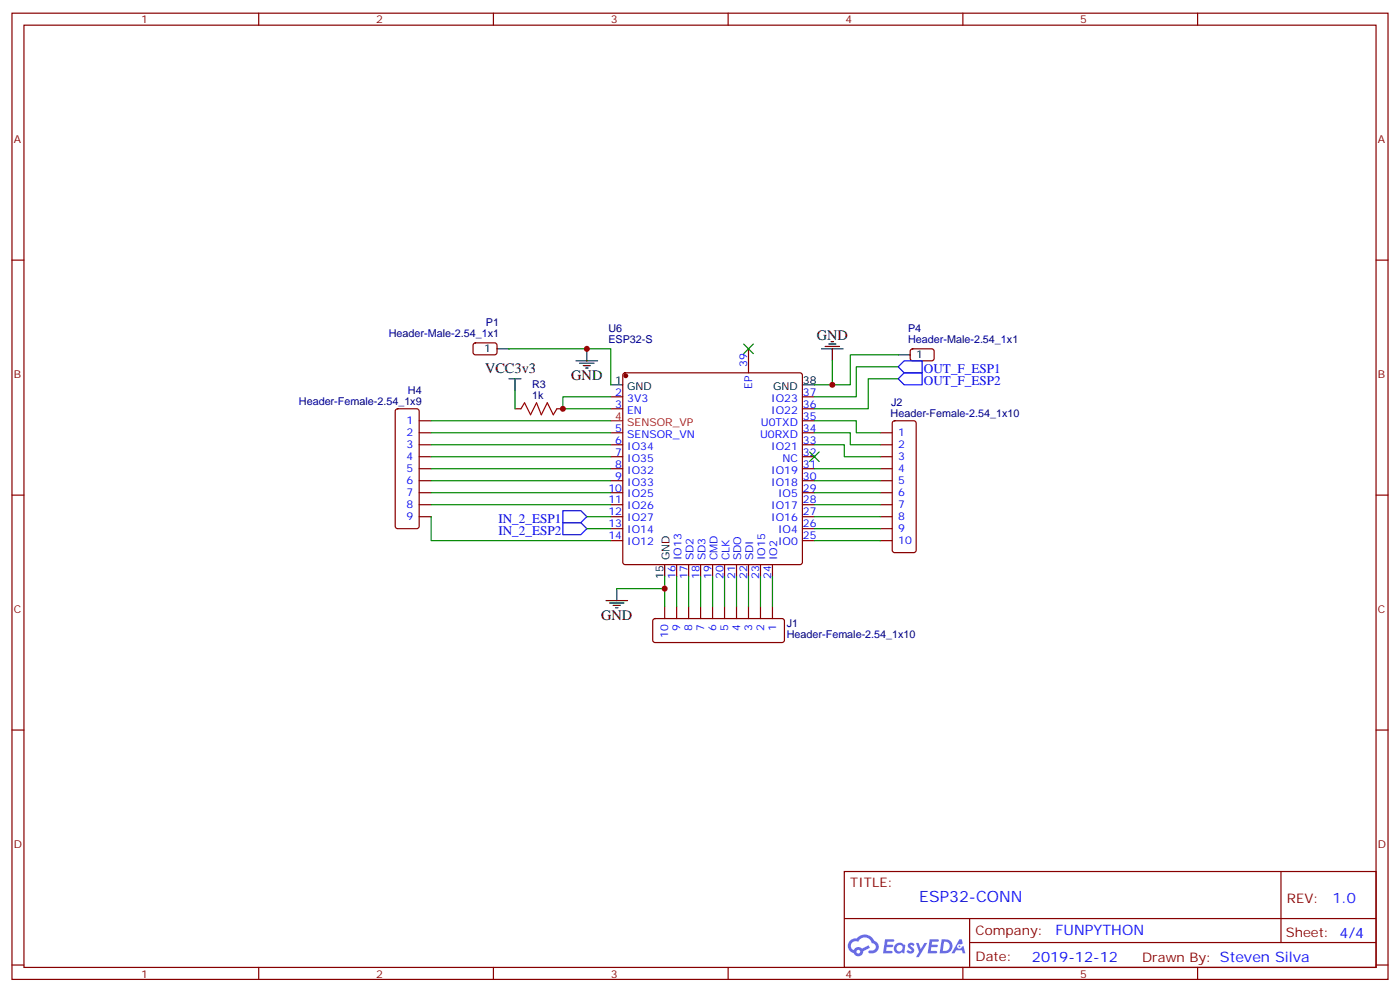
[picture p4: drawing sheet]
<svg xmlns="http://www.w3.org/2000/svg" width="412mm" height="292mm" viewBox="0 0 412 292" stroke-linecap="round" stroke-linejoin="round" font-family="sans-serif">
<g fill="none" stroke="#870000" stroke-width=".35">
<path d="M3.5 3.9h405.4v284.3h-405.4zM7.1 7.4h398.2v277.3h-398.2zM76.2 3.9v3.5M145.3 3.9v3.5M214.5 3.9v3.5M283.6 3.9v3.5M352.8 3.9v3.5M3.5 76.6h3.6M405.3 76.6h3.6M3.5 145.7h3.6M405.3 145.7h3.6M3.5 214.8h3.6"/>
<path d="M405.3 214.8h3.6M248.7 256.5h156.6v28.2h-156.6zM377.3 256.5v20.9M248.7 270.3h156.5M285.6 277.4h119.6M285.6 270.3v14.1M3.5 284h3.6M76.2 284.7v3.5M145.3 284.7v3.5M214.5 284.7v3.5M283.6 284.7v3.5M352.8 284.7v3.5"/>
<path d="M405.3 284h3.6"/>
</g>
<g fill="#5487ff">
<path d="M267.7 277.6a1.22 1.22 0 0 1 1.7 .3l-.4 .6a.47 .47 0 0 0-.3-.4 .47 .47 0 0 0-.5 .2l.1 .2a1.14 1.14 0 0 1 .8 1.8 1.14 1.14 0 0 1-1.9-.1l-.2-.1 .5-.6 .7 .4a.29 .29 0 0 0 .3-.2 .29 .29 0 0 0-.2-.3 1.04 1.04 0 0 1-.6-1.8z"/>
<path d="M260.7 276.4h2.4l.3 .2-.2 .5h-1.8l-.1 .9h1.5l.3 .4-.3 .3h-1.6l-.2 1.1 1.7 .1 .2 .3-.2 .3-2.6 .1z"/>
<path d="M273.8 276.4h2.4l.3 .2-.1 .5h-1.8l-.2 .9h1.6l.3 .4-.4 .3h-1.6l-.1 1.1 1.7 .1 .2 .3-.2 .3h-2.6z"/>
<path d="M282.6 276.4h.7l.3 1.3-.6 .3a.69 .69 0 0 0-1 .2 .69 .69 0 0 0 .4 1 .69 .69 0 0 0 .9-.6l.5-.3 .6 2.2h-.8l-.2-.8h-1.8l-.5 .8h-.8z"/>
<path d="M269.8 277.5h.8l.6 1.8 1.1-1.8h.9l-2.6 4.2h-.8l.9-1.6z"/>
<path d="M277.4 276.4l-.6 4.2h1.3a2.11 2.11 0 0 0 2.5-2.2 2.11 2.11 0 0 0-2.5-2zM278.1 277.1a1.39 1.39 0 0 1 1.7 1.5 1.39 1.39 0 0 1-1.8 1.2h-.3z"/>
<path d="M263.7 278a1.54 1.54 0 0 0-.1 2.2 1.54 1.54 0 0 0 2.2 .1l.6 .3 .3-2.3-.2-.3h-.4a1.49 1.49 0 0 0-2.4 0zM264 279a.94 .94 0 0 1 1.8 0 .94 .94 0 0 1-1.8 0z"/>
<path d="M250.4 276.8a2.18 2.18 0 0 0 1.1 3.7 1.44 1.44 0 0 0 1.6 .9 1.44 1.44 0 0 0 1.2-1.5l2-1-.5-.7-1.9 1a1.47 1.47 0 0 0-2.4 .4 1.39 1.39 0 0 1-.7-1.9 1.39 1.39 0 0 1 2-.5 2.12 2.12 0 0 1 2.2-1.3 2.12 2.12 0 0 1 1.9 1.7 1.14 1.14 0 0 1 1.1 1.4 1.14 1.14 0 0 1-1.7 .7 .43 .43 0 0 0-.5 .4 .43 .43 0 0 0 .4 .5 1.98 1.98 0 0 0 2.5-1.3 1.98 1.98 0 0 0-1.2-2.5 3.1 3.1 0 0 0-5.3-.7l-.9 .1zM252.3 280.1a.55 .55 0 0 1 1.1 0 .55 .55 0 0 1-1.1 0z"/>
<circle cx="282.6" cy="278.5" r=".26"/>
</g>
<g fill="none" stroke="#870000" stroke-width=".35">
<path d="M139.6 101.1l.5-.2h5.9l.4 .7-.1 2.4-.6 .4h-5.9l-.5-.7v-2.1zM179.9 116.8h3.5M183.7 109.9l.4-.2h51.6l.5 .2 .2 .5v55.1l-.3 .5-.4 .2h-51.6l-.4-.3-.3-.4v-55.1zM220.5 102.7v7M236.4 116.8h3.5M268.3 102.9l.5-.2h5.9l.5 .7-.1 2.4-.6 .4-6-.1-.4-.6v-2.1zM116.7 120.5l.4-.2h5.7l.5 .2 .2 .5v33.9l-.3 .5-.4 .2h-5.7l-.5-.3-.2-.4v-33.9zM123.5 127.4h3.5M123.5 130.9h3.5M123.5 134.4h3.5M123.5 137.9h3.5M123.5 123.8h3.5"/>
<path d="M151.7 120.3h1.8M164 120.3h1.8M179.9 120.3h3.5M179.9 127.4h3.5M179.9 130.9h3.5M179.9 134.4h3.5M179.9 137.9h3.5M236.4 120.3h3.5M236.4 127.4h3.5M236.4 130.9h3.5M236.4 134.4h3.5M236.4 137.9h3.5"/>
<path d="M236.4 123.8h3.5M259.3 127.4h3.5M259.3 130.9h3.5M259.3 134.4h3.5M259.3 137.9h3.5M263.1 124l.4-.2h5.7l.5 .2 .2 .5v37.4l-.3 .5-.4 .2h-5.7l-.5-.2-.2-.5v-37.4zM123.5 141.5h3.5M123.5 145h3.5M123.5 148.5h3.5M123.5 152h3.5M179.9 141.5h3.5M179.9 145h3.5"/>
<path d="M179.9 148.5h3.5M179.9 152h3.5M179.9 155.6h3.5M179.9 159.1h3.5M236.4 141.5h3.5M236.4 145h3.5M236.4 148.5h3.5M236.4 152h3.5M236.4 155.6h3.5M236.4 159.1h3.5M259.3 141.5h3.5M259.3 145h3.5"/>
<path d="M259.3 148.5h3.5M259.3 152h3.5M259.3 155.6h3.5M259.3 159.1h3.5M195.8 178.5v3.5M199.3 166.2v3.5M199.3 178.5v3.5M202.8 166.2v3.5M202.8 178.5v3.5M206.4 166.2v3.5M206.4 178.5v3.5M209.9 166.2v3.5"/>
<path d="M209.9 178.5v3.5M213.4 166.2v3.5M213.4 178.5v3.5M217 166.2v3.5M217 178.5v3.5M220.5 166.2v3.5M220.5 178.5v3.5M224 166.2v3.5M224 178.5v3.5M227.5 166.2v3.5M227.5 178.5v3.5M192.5 182.2l.5-.2h37.4l.5 .2 .2 .5v5.7l-.3 .5-.4 .2h-37.4l-.5-.2-.2-.5v-5.7z"/>
</g>
<circle cx="184.3" cy="110.6" r=".53" fill="#870000" stroke="#870000" stroke-width=".35"/>
<g fill="none" stroke="#000" stroke-width=".35">
<path d="M146.4 102.7h3.5M149.9 111.5h3.6M151.7 111.5v3.5M169.7 106.2h6.3M170.7 106.9h4.3M171.8 107.6h2.1M172.5 108.3h.7M172.9 102.7v3.5M179.9 113.2h3.5M236.4 113.2h3.5M242 102.7h6.4M243.1 102h4.2"/>
<path d="M244.1 101.2h2.1M244.8 100.5h.7M245.2 102.7v3.5M264.6 104.4h3.5M178.5 176.7h6.4M179.6 177.4h4.2M180.6 178.2h2.1M181.3 178.9h.7M181.7 173.2v3.5M195.8 166.2v3.5"/>
</g>
<path d="M179.9 123.8h3.5" fill="none" stroke="#f00" stroke-width=".35"/>
<path d="M153.5 120.3l1-1.8 1.8 3.6 1.7-3.6 1.5 3.6 1.7-3.6 1.8 3.6 1-1.8" fill="none" stroke="#a10000" stroke-width=".35"/>
<path d="M266.3 109.7h5.3v3.5h-5.3l-1.7-1.7zM266.3 106.2h5.3v3.5h-5.3l-1.7-1.8zM165.8 153.8h5.3l1.8 1.8-1.8 1.7h-5.3zM165.8 150.3h5.3l1.8 1.7-1.8 1.8h-5.3z" fill="none" stroke="#00f" stroke-width=".35"/>
<g fill="none" stroke="#008700" stroke-width=".35">
<path d="M149.9 102.7h30v10.5M151.7 115v5.3M179.9 116.8h-14.1v3.5h14.1M245.2 106.2v7M264.6 104.4h-14.1v8.8h-10.6M264.6 107.9h-12.4v8.9h-12.3M264.6 111.5h-8.8v8.8h-15.9M127 137.9h52.9M127 130.9h52.9M127 134.4h52.9M127 127.4h52.9M127 123.8h52.9"/>
<path d="M239.9 130.9h8.8v3.5h10.6M239.9 127.4h10.6v3.5h8.8M239.9 123.8h12.3v3.6h7.1M239.9 137.9h19.4M127 145h52.9M127 141.5h52.9M127 152v7.1h52.9M127 148.5h52.9M172.9 155.6h7M172.9 152h7M239.9 148.5h19.4M239.9 159.1h19.4"/>
<path d="M239.9 155.6h19.4M239.9 152h19.4M239.9 145h19.4M239.9 141.5h19.4M195.8 169.7v3.5h-14.1M195.8 173.2v5.3M199.3 169.7v8.8M202.8 169.7v8.8M206.4 169.7v8.8M209.9 169.7v8.8M213.4 169.7v8.8M217 169.7v8.8"/>
<path d="M220.5 169.7v8.8M224 169.7v8.8M227.5 169.7v8.8"/>
</g>
<g fill="#c00">
<circle cx="172.9" cy="102.7" r=".88"/>
<circle cx="245.2" cy="113.2" r=".88"/>
<circle cx="195.8" cy="173.2" r=".88"/>
<circle cx="165.8" cy="120.3" r=".88"/>
</g>
<g fill="#c00" stroke="#008700" stroke-width=".35">
<path d="M219.1 101.2l2.8 2.9zM221.9 101.2l-2.8 2.9z"/>
<path d="M238.5 133l2.8 2.8zM241.3 133l-2.8 2.8z"/>
</g>
<text font-size="4.6" fill="#00f" x="270.8" y="265.5">ESP32-CONN</text>
<g font-size="4.2">
<text x="240.6" y="100.2">GND</text>
<text x="142.9" y="109.9">VCC3v3</text>
<text x="168.3" y="111.8">GND</text>
<text x="177.1" y="182.4">GND</text>
</g>
<g font-size="4.2" fill="#00f">
<text x="392.5" y="265.7">1.0</text>
<text x="310.9" y="275.3">FUNPYTHON</text>
<text x="304" y="283.1">2019-12-12</text>
</g>
<g font-size="3.9" fill="#00f">
<text x="272.2" y="113.2">OUT_F_ESP2</text>
<text x="272.2" y="109.7">OUT_F_ESP1</text>
<text x="146.8" y="153.8">IN_2_ESP1</text>
<text x="146.8" y="157.3">IN_2_ESP2</text>
</g>
<g font-size="3.9" fill="#800">
<text x="250.5" y="261.1">TITLE:</text>
<text x="379.1" y="265.7">REV:</text>
<text x="287.4" y="275.3">Company:</text>
<text x="378.7" y="275.9">Sheet: 4/4</text>
<text x="287.4" y="282.9">Date:</text>
<text x="336.4" y="283">Drawn By: Steven Silva</text>
</g>
<g font-size="3.2" fill="#800">
<text x="41.6" y="6.9">1</text>
<text x="110.8" y="6.9">2</text>
<text x="179.9" y="6.9">3</text>
<text x="249.1" y="6.9">4</text>
<text x="318.2" y="6.9">5</text>
<text x="4.1" y="42">A</text>
<text x="405.9" y="42">A</text>
<text x="4.1" y="111.1">B</text>
<text x="405.9" y="111.1">B</text>
<text x="4.1" y="180.3">C</text>
<text x="405.9" y="180.3">C</text>
<text x="4.1" y="249.4">D</text>
<text x="405.9" y="249.4">D</text>
<text x="41.6" y="287.7">1</text>
<text x="110.8" y="287.7">2</text>
<text x="179.9" y="287.7">3</text>
<text x="249.1" y="287.7">4</text>
<text x="318.2" y="287.7">5</text>
</g>
<g font-size="3.2" fill="#000080">
<text x="114.5" y="99.3">Header-Male-2.54_1x1</text>
<text x="143.1" y="96">P1</text>
<text x="179.2" y="100.9">ESP32-S</text>
<text x="179.2" y="97.6">U6</text>
<text x="267.5" y="101">Header-Male-2.54_1x1</text>
<text x="267.5" y="97.8">P4</text>
<text x="88" y="119.2">Header-Female-2.54_1x9</text>
<text x="120.2" y="116.1">H4</text>
<text x="156.7" y="117.5">1k</text>
<text x="156.7" y="114.3">R3</text>
<text x="262.5" y="119.6">J2</text>
<text x="262.4" y="122.8">Header-Female-2.54_1x10</text>
<text x="231.8" y="184.6">J1</text>
<text x="231.8" y="187.8">Header-Female-2.54_1x10</text>
</g>
<g font-size="3.2">
<text x="142.6" y="103.7">1</text>
<text x="269.9" y="105.5">1</text>
<text x="181.3" y="112.9">1</text>
<text x="236.5" y="112.9">38</text>
<text x="184.7" y="114.7">GND</text>
<text x="227.8" y="114.7">GND</text>
<text x="197.2" y="164.9" transform="rotate(-90 197.2 164.9)">GND</text>
<text x="195.4" y="170.4" transform="rotate(-90 195.4 170.4)">15</text>
</g>
<g font-size="3.2" fill="#00f">
<text x="220.1" y="107.9" transform="rotate(-90 220.1 107.9)">39</text>
<text x="181.3" y="116.4">2</text>
<text x="181.3" y="119.9">3</text>
<text x="184.7" y="118.2">3V3</text>
<text x="221.5" y="114.3" transform="rotate(-90 221.5 114.3)">EP</text>
<text x="227.2" y="118.2">IO23</text>
<text x="236.5" y="119.9">36</text>
<text x="236.5" y="116.4">37</text>
<text x="119.7" y="124.9">1</text>
<text x="184.7" y="121.7">EN</text>
<text x="224.1" y="125.2">U0TXD</text>
<text x="227.2" y="121.7">IO22</text>
<text x="236.5" y="123.5">35</text>
<text x="119.7" y="128.4">2</text>
<text x="119.7" y="131.9">3</text>
<text x="181.3" y="127">5</text>
<text x="181.3" y="130.5">6</text>
<text x="184.7" y="128.8">SENSOR_VN</text>
<text x="223.9" y="128.8">U0RXD</text>
<text x="236.5" y="130.5">33</text>
<text x="236.5" y="127">34</text>
<text x="264.6" y="128.4">1</text>
<text x="264.6" y="131.9">2</text>
<text x="119.7" y="135.5">4</text>
<text x="181.3" y="134.1">7</text>
<text x="181.3" y="137.6">8</text>
<text x="184.7" y="132.3">IO34</text>
<text x="184.7" y="135.8">IO35</text>
<text x="227.2" y="132.3">IO21</text>
<text x="230.5" y="135.8">NC</text>
<text x="236.5" y="137.6">31</text>
<text x="236.5" y="134.1">32</text>
<text x="264.6" y="135.5">3</text>
<text x="119.7" y="139">5</text>
<text x="119.7" y="142.5">6</text>
<text x="181.3" y="141.1">9</text>
<text x="184.7" y="139.3">IO32</text>
<text x="184.7" y="142.9">IO33</text>
<text x="227.2" y="142.9">IO18</text>
<text x="227.2" y="139.3">IO19</text>
<text x="236.5" y="141.1">30</text>
<text x="264.6" y="139">4</text>
<text x="264.6" y="142.5">5</text>
<text x="119.7" y="146">7</text>
<text x="119.7" y="149.6">8</text>
<text x="179.2" y="144.6">10</text>
<text x="179.2" y="148.2">11</text>
<text x="184.7" y="146.4">IO25</text>
<text x="184.7" y="149.9">IO26</text>
<text x="227.2" y="149.9">IO17</text>
<text x="229.2" y="146.4">IO5</text>
<text x="236.5" y="148.2">28</text>
<text x="236.5" y="144.6">29</text>
<text x="264.6" y="146">6</text>
<text x="264.6" y="149.6">7</text>
<text x="119.7" y="153.1">9</text>
<text x="179.2" y="151.7">12</text>
<text x="179.2" y="155.2">13</text>
<text x="184.7" y="153.5">IO27</text>
<text x="227.2" y="153.5">IO16</text>
<text x="236.5" y="155.2">26</text>
<text x="236.5" y="151.7">27</text>
<text x="264.6" y="153.1">8</text>
<text x="179.2" y="158.8">14</text>
<text x="184.7" y="157">IO14</text>
<text x="184.7" y="160.5">IO12</text>
<text x="229.2" y="160.5">IO0</text>
<text x="229.2" y="157">IO4</text>
<text x="236.5" y="158.8">25</text>
<text x="264.6" y="156.6">9</text>
<text x="264.6" y="160.2">10</text>
<text x="200.7" y="164.9" transform="rotate(-90 200.7 164.9)">IO13</text>
<text x="204.3" y="164.9" transform="rotate(-90 204.3 164.9)">SD2</text>
<text x="207.8" y="164.9" transform="rotate(-90 207.8 164.9)">SD3</text>
<text x="211.3" y="164.9" transform="rotate(-90 211.3 164.9)">CMD</text>
<text x="214.8" y="164.9" transform="rotate(-90 214.8 164.9)">CLK</text>
<text x="218.4" y="164.9" transform="rotate(-90 218.4 164.9)">SDO</text>
<text x="221.9" y="164.9" transform="rotate(-90 221.9 164.9)">SDI</text>
<text x="225.4" y="164.9" transform="rotate(-90 225.4 164.9)">IO15</text>
<text x="229" y="164.9" transform="rotate(-90 229 164.9)">IO2</text>
<text x="199" y="170.4" transform="rotate(-90 199 170.4)">16</text>
<text x="202.5" y="170.4" transform="rotate(-90 202.5 170.4)">17</text>
<text x="206" y="170.4" transform="rotate(-90 206 170.4)">18</text>
<text x="209.5" y="170.4" transform="rotate(-90 209.5 170.4)">19</text>
<text x="213.1" y="170.4" transform="rotate(-90 213.1 170.4)">20</text>
<text x="216.6" y="170.4" transform="rotate(-90 216.6 170.4)">21</text>
<text x="220.1" y="170.4" transform="rotate(-90 220.1 170.4)">22</text>
<text x="223.7" y="170.4" transform="rotate(-90 223.7 170.4)">23</text>
<text x="227.2" y="170.4" transform="rotate(-90 227.2 170.4)">24</text>
<text x="200.4" y="185.8" transform="rotate(-90 200.4 185.8)">9</text>
<text x="203.9" y="185.8" transform="rotate(-90 203.9 185.8)">8</text>
<text x="207.4" y="185.8" transform="rotate(-90 207.4 185.8)">7</text>
<text x="211" y="185.8" transform="rotate(-90 211 185.8)">6</text>
<text x="214.5" y="185.8" transform="rotate(-90 214.5 185.8)">5</text>
<text x="218" y="185.8" transform="rotate(-90 218 185.8)">4</text>
<text x="221.5" y="185.8" transform="rotate(-90 221.5 185.8)">3</text>
<text x="225.1" y="185.8" transform="rotate(-90 225.1 185.8)">2</text>
<text x="228.6" y="185.8" transform="rotate(-90 228.6 185.8)">1</text>
<text x="196.8" y="187.8" transform="rotate(-90 196.8 187.8)">10</text>
</g>
<g font-size="3.2" fill="#f00">
<text x="181.3" y="123.5">4</text>
<text x="184.7" y="125.2">SENSOR_VP</text>
</g>
</svg>
